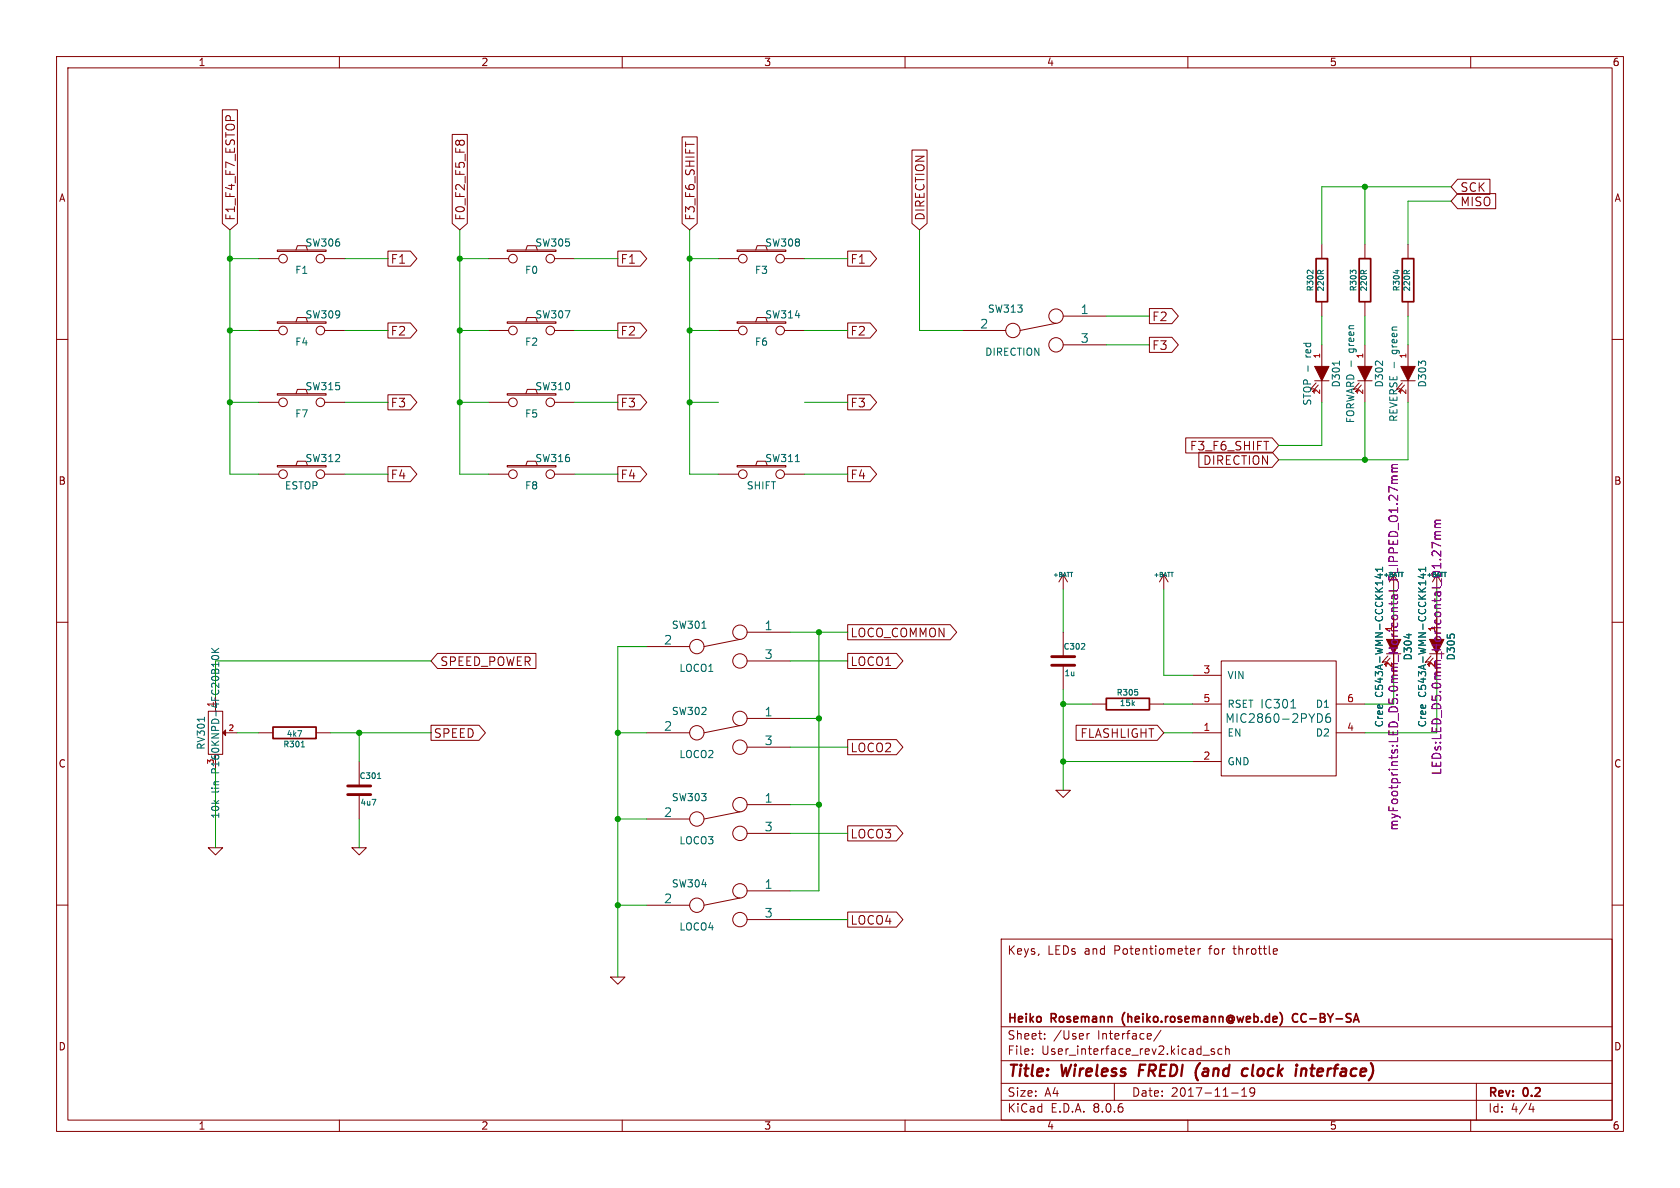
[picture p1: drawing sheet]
<svg xmlns="http://www.w3.org/2000/svg" width="297mm" height="210mm" viewBox="0 0 297 210" stroke-linecap="round" stroke-linejoin="round" font-family="sans-serif">
<g fill="none" stroke="#840000" stroke-width=".18">
<path d="M10 10h277v190h-277zM12 12h273v186h-273zM39.3 19.4h2.7v20.1l-1.4 1.1-1.3-1.1zM60 10v2M110 10v2M160 10v2M210 10v2M260 10v2M79.9 23.8h2.7v15.7l-1.3 1.1-1.4-1.1zM80.6 25.1l.3-.3 .3 .3 .3-.3h.3l.3 .3M120.6 24.2h2.7v15.3l-1.4 1.1-1.3-1.1zM161.2 26.5h2.7v13l-1.3 1.1-1.4-1.1z"/>
<path d="M257.7 34.2h6.7v2.7h-6.7l-1.2-1.3zM257.7 31.7h5.7v2.7h-5.7l-1.2-1.4zM10 60h2M45.7 45.7h3.6M45.7 58.4h3.6M49 44.2h8.7v.3h-8.7zM49 56.9h8.7v.3h-8.7zM52.3 44.2l.3-.8h1.5l.3 .8M52.3 56.9l.3-.8h1.5l.3 .8M57.4 45.7h3.6M57.4 58.4h3.6M68.6 57.1h4l1.1 1.3-1.1 1.4h-4z"/>
<path d="M68.6 44.4h4l1.1 1.3-1.1 1.4h-4zM86.4 45.7h3.5M86.4 58.4h3.5M89.7 44.2h8.6v.3h-8.6zM89.7 56.9h8.6v.3h-8.6zM93 44.2l.2-.8h1.5l.3 .8M93 56.9l.2-.8h1.5l.3 .8M98 45.7h3.6M98 58.4h3.6M109.2 44.4h4l1.1 1.3-1.1 1.4h-4zM109.2 57.1h4l1.1 1.3-1.1 1.4h-4zM127 45.7h3.6"/>
<path d="M127 58.4h3.6M130.3 44.2h8.6v.3h-8.6zM130.3 56.9h8.6v.3h-8.6zM133.6 44.2l.3-.8h1.5l.2 .8M133.6 56.9l.3-.8h1.5l.2 .8M138.7 45.7h3.5M138.7 58.4h3.5M149.9 57.1h3.9l1.2 1.3-1.2 1.4h-3.9zM149.9 44.4h3.9l1.2 1.3-1.2 1.4h-3.9zM170.2 58.4h7.6M186.7 57.2l-6.4 1.2M188 55.9h7.6"/>
<path d="M203.2 54.5h4l1.1 1.4-1.1 1.3h-4zM203.2 59.6h4l1.1 1.4-1.1 1.3h-4zM233.7 43.2v2.5M233.7 53.3v2.6M241.3 43.2v2.5M241.3 53.3v2.6M248.9 43.2v2.5M248.9 53.3v2.6M285 60h2M45.7 71.1h3.6M49 69.6h8.7v.3h-8.7zM52.3 69.6l.3-.8h1.5l.3 .8"/>
<path d="M57.4 71.1h3.6M68.6 69.8h4l1.1 1.3-1.1 1.4h-4zM86.4 71.1h3.5M89.7 69.6h8.6v.3h-8.6zM93 69.6l.2-.8h1.5l.3 .8M98 71.1h3.6M109.2 69.8h4l1.1 1.3-1.1 1.4h-4zM149.9 69.8h3.9l1.2 1.3-1.2 1.4h-3.9zM188 61h7.6M209.6 77.4h15.3l1.2 1.3-1.2 1.4h-15.3zM211.9 79.9h13l1.2 1.4-1.2 1.3h-13zM232.4 67.3h2.5"/>
<path d="M232.7 67.7l-1.1 1.1 .7-.1M233 68.1l-1 1.1 .7-.1M233.7 61v3.8M233.7 67.3v3.8M240 67.3h2.6M240.3 67.7l-1 1.1 .6-.1M240.7 68.1l-1.1 1.1 .7-.1M241.3 61v3.8M241.3 67.3v3.8M247.6 67.3h2.6M247.9 67.7l-1 1.1 .6-.1M248.3 68.1l-1 1.1 .6-.1"/>
<path d="M248.9 61v3.8M248.9 67.3v3.8M45.7 83.8h3.6M49 82.3h8.7v.3h-8.7zM52.3 82.3l.3-.8h1.5l.3 .8M57.4 83.8h3.6M68.6 82.5h4l1.1 1.3-1.1 1.4h-4zM86.4 83.8h3.5M89.7 82.3h8.6v.3h-8.6zM93 82.3l.2-.8h1.5l.3 .8M98 83.8h3.6M109.2 82.5h4l1.1 1.3-1.1 1.4h-4z"/>
<path d="M127 83.8h3.6M130.3 82.3h8.6v.3h-8.6zM133.6 82.3l.3-.8h1.5l.2 .8M138.7 83.8h3.5M149.9 82.5h3.9l1.2 1.3-1.2 1.4h-3.9zM10 110h2M77.3 115.5h17.4v2.7h-17.4l-1.1-1.4zM114.3 114.3h7.6M130.8 113l-6.3 1.3M132.1 111.8h7.6M132.1 116.8h7.6M149.9 110.4h18.1l1.1 1.4-1.1 1.3h-18.1z"/>
<path d="M149.9 115.5h8.6l1.1 1.3-1.1 1.4h-8.6zM188 101.6v2.5M188 111.8v4.3M188 117.6v4.3M188 101.6l-.8 1.3M188 101.6l.7 1.3M205.7 101.6l-.7 1.3M205.7 101.6v2.5M205.7 101.6l.8 1.3M210.8 119.4h5.1M215.9 116.8h20.3v20.4h-20.3zM245.4 116l-1.1 1.1 .7-.1"/>
<path d="M245.7 116.3l-1 1.2 .7-.2M246.4 109.2v3.8M246.4 115.6v3.8M253 116l-1 1.1 .6-.1M253.4 116.3l-1.1 1.2 .7-.2M254 109.2v3.8M254 115.6v3.8M285 110h2M36.8 125.7h2.6v7.7h-2.6zM39.9 129.5h2M45.7 129.5h2.6M55.9 129.5h2.5"/>
<path d="M63.5 134.6v4.3M76.2 128.2h8.5l1.1 1.3-1.1 1.4h-8.5zM114.3 129.5h7.6M130.8 128.3l-6.3 1.2M132.1 127h7.6M132.1 132.1h7.6M149.9 130.7h8.6l1.1 1.4-1.1 1.3h-8.6zM186.7 139.7h2.5l-1.2 1.3zM190.2 128.2h14.4l1.1 1.3-1.1 1.4h-14.4zM193 124.5h2.6M203.2 124.5h2.5M210.8 124.5h5.1"/>
<path d="M210.8 129.5h5.1M210.8 134.6h5.1M236.2 124.5h5.1M236.2 129.5h5.1M10 160h2M36.8 149.9h2.6l-1.3 1.2zM62.2 149.9h2.6l-1.3 1.2zM63.5 140.5v4.3M114.3 144.8h7.6M130.8 158.8l-6.3 1.2M130.8 143.5l-6.3 1.3M132.1 157.5h7.6"/>
<path d="M132.1 142.2h7.6M132.1 147.3h7.6M149.9 146h8.6l1.1 1.3-1.1 1.4h-8.6zM285 160h2M107.9 172.7h2.6l-1.3 1.3zM114.3 160h7.6M132.1 162.6h7.6M149.9 161.2h8.6l1.1 1.4-1.1 1.3h-8.6zM177 166h108v32h-108zM210.7 167.7l.4 .1 .1 .3-.7 .1M211.1 168.6l-.4 .1M211.8 167.7v1"/>
<path d="M212.2 167.7l-.2 .1-.2 .2M225.3 167.7l.4 .1 .1 .3-.7 .1M225.7 168.6l-.4 .1M60 198v2M110 198v2M160 198v2M177 194.5h108M177 191.5h108M177 187.5h108M177 181.5h108M182.5 186.3v.1M182.5 185.5v.1"/>
<path d="M184.7 183.6v.1M184.7 182.8v.1M192.2 182.7v1M192.6 182.7l-.3 .1-.1 .2M197 191.5v3M205.2 182.1l-1.2 2M210 198v2M212.7 186.5h1.1M214.7 185.5l-.4-.1-.2 .2 .1 .2 .5 .2v.3h-.6M216 185.5l-.4-.1-.3 .3v.4l.2 .2h.5M216.7 185.5l.2-.1 .3 .1 .1 .9M216.7 184.9v1.5"/>
<path d="M217.7 193.2h1.2M219.5 193.8h.9M219.5 192.7l.5-.4v1.5M221.8 192.9l-.3 .3h-.3l-.2-.3 .1-.5 .4-.1 .2 .1a.99 .99 0 0 1-.3 1.4h-.3M260 198v2M261 191.5v6.5M270.7 195l-.4 1.1h.9M271 195.6v1"/>
<circle cx="50" cy="58.4" r=".76"/>
<circle cx="50" cy="45.7" r=".76"/>
<circle cx="56.6" cy="58.4" r=".76"/>
<circle cx="56.6" cy="45.7" r=".76"/>
<circle cx="90.7" cy="58.4" r=".76"/>
<circle cx="90.7" cy="45.7" r=".76"/>
<circle cx="97.3" cy="58.4" r=".76"/>
<circle cx="97.3" cy="45.7" r=".76"/>
<circle cx="131.3" cy="45.7" r=".76"/>
<circle cx="131.3" cy="58.4" r=".76"/>
<circle cx="137.9" cy="45.7" r=".76"/>
<circle cx="137.9" cy="58.4" r=".76"/>
<circle cx="179.1" cy="58.4" r="1.27"/>
<circle cx="186.7" cy="55.9" r="1.27"/>
<circle cx="50" cy="71.1" r=".76"/>
<circle cx="56.6" cy="71.1" r=".76"/>
<circle cx="90.7" cy="71.1" r=".76"/>
<circle cx="97.3" cy="71.1" r=".76"/>
<circle cx="186.7" cy="61" r="1.27"/>
<circle cx="50" cy="83.8" r=".76"/>
<circle cx="56.6" cy="83.8" r=".76"/>
<circle cx="90.7" cy="83.8" r=".76"/>
<circle cx="97.3" cy="83.8" r=".76"/>
<circle cx="131.3" cy="83.8" r=".76"/>
<circle cx="137.9" cy="83.8" r=".76"/>
<circle cx="123.2" cy="114.3" r="1.27"/>
<circle cx="130.8" cy="116.8" r="1.27"/>
<circle cx="130.8" cy="111.8" r="1.27"/>
<circle cx="123.2" cy="129.5" r="1.27"/>
<circle cx="130.8" cy="127" r="1.27"/>
<circle cx="130.8" cy="132.1" r="1.27"/>
<circle cx="123.2" cy="144.8" r="1.27"/>
<circle cx="130.8" cy="142.2" r="1.27"/>
<circle cx="130.8" cy="147.3" r="1.27"/>
<circle cx="130.8" cy="157.5" r="1.27"/>
<circle cx="123.2" cy="160" r="1.27"/>
<circle cx="130.8" cy="162.6" r="1.27"/>
</g>
<path d="M201.6 188.2l-.3 2M211.7 190.9l.1 .1M212.2 187.9l-.5 .6M220 188.9l.6 .1M220.5 190.1l-.6 .1M230.4 188.9l.5 .1 .1 .2-.2 1" fill="none" stroke="#840000" stroke-width=".4"/>
<path d="M232.7 45.7h2v7.6h-2zM240.3 45.7h2v7.6h-2zM247.9 45.7h2v7.6h-2zM48.3 128.5h7.6v2.1h-7.6zM195.6 123.4h7.6v2.1h-7.6zM226.3 179a1.76 1.76 0 0 1 0 2.2M229.3 179.3a.74 .74 0 0 0-.9 .5 .74 .74 0 0 0 .6 .9l.3-.1" fill="none" stroke="#840000" stroke-width=".3"/>
<g fill="none" stroke="#006464" stroke-width=".18">
<path d="M231.2 47.8h.3M232.1 47.8v.6M233 47.8h.4M234 47.8l-.5 .3M239.1 48.1l-.4-.3v.6M239.2 47.8h.4M240.7 47.8h.3M241.6 47.8l-.5 .3M247 47.7v.6M248.3 47.8h.3M249.2 47.8l-.5 .3M231.2 64.7v.9"/>
<path d="M236.8 63.8v.8M238.9 63.8v1M246.5 64v1M140.6 81.6h.7M37.4 115.3h1.3M37.4 114.6l.7 .7M37.5 116a.69 .69 0 0 1 1.2 .3 .72 .72 0 0 1-1.3-.1zM38.7 114.6l-.7 .5M124.1 111.1h.7M191.1 114.8h.7M191.7 113.8v.4M243.6 101.6h.8"/>
<path d="M244 101.4v.8l-.9-.3M244.4 100.3v.7M244.4 102.7v.7M244.4 100.6h-1.3l.4 .4M249.1 112v.8M251.2 101.6h.8M251.6 101.4v.8l-.9-.3M252 100.6h-1.2l.3 .4M252 100.3v.7M252 102.7v.7M36.1 126.8v.7M52.7 129.2h.6l-.4 1"/>
<path d="M53.3 132h.5M66.7 137.6h.6M201.1 122.4v.4M228.2 125.2h.9M232.9 126.2a.77 .77 0 0 1 .9 .7 .77 .77 0 0 1-.9 .8M235.1 126.2a.6 .6 0 0 0-.7 .6v.6l.1 .2 .4 .1 .3-.1v-.6l-.1-.2h-.4l-.3 .2M65.8 141.3h.7l-.5 1"/>
</g>
<g fill="#840000" stroke="#840000" stroke-width=".18">
<path d="M39.9 129v1l-.5-.5z"/>
<path d="M232.4 64.8h2.5l-1.2 2.5z"/>
<path d="M240 64.8h2.6l-1.3 2.5z"/>
<path d="M247.6 64.8h2.6l-1.3 2.5z"/>
</g>
<g fill="none" stroke="#840084" stroke-width=".18">
<path d="M246.1 85.5h1M246.1 83.4h1M246.3 84.8l-.2 .2 .1 .5M246.3 82.8l-.2 .2 .1 .4M246.3 84.8h.8M246.3 82.8h.8M247.1 87.6v.9l-1.1-.9h-.3l-.1 .2 .1 .6M247.1 86.7l-1.5-.7v1M247.1 82.1l-1 .1v.3l.2 .3M247.1 84.1l-1 .1v.4l.2 .2M253.7 95.3h1M253.7 93.3h1"/>
<path d="M253.9 94.6l-.2 .3 .1 .4M253.9 92.6l-.2 .2 .1 .5M253.9 94.6h.8M253.9 92.6h.8M254.7 96.5l-1.5-.6v1M254.7 91.9l-.9 .1-.1 .4 .2 .2M254.7 94l-.9 .1-.1 .3 .2 .2"/>
</g>
<path d="M185.9 117.6h4.1M185.9 116.1h4.1M61.5 138.9h4M61.5 140.5h4" fill="none" stroke="#840000" stroke-width=".51"/>
<g fill="none" stroke="#009600" stroke-width=".18">
<path d="M241.3 33v10.2M256.5 33h-22.8v10.2M256.5 35.6h-7.6v7.6M40.6 40.6v43.2h5.1M40.6 45.7h5.1M40.6 58.4h5.1M61 45.7h7.6M61 58.4h7.6M81.3 40.6v43.2h5.1M81.3 45.7h5.1M81.3 58.4h5.1M101.6 45.7h7.6"/>
<path d="M101.6 58.4h7.6M121.9 40.6v43.2h5.1M121.9 45.7h5.1M121.9 58.4h5.1M142.2 45.7h7.7M142.2 58.4h7.7M162.6 40.6v17.8h7.6M195.6 55.9h7.6M233.7 55.9v5.1M241.3 55.9v5.1M248.9 55.9v5.1M40.6 71.1h5.1"/>
<path d="M61 71.1h7.6M81.3 71.1h5.1M101.6 71.1h7.6M121.9 71.1h5.1M142.2 71.1h7.7M195.6 61h7.6M233.7 71.1v7.6h-7.6M241.3 71.1v10.2M248.9 71.1v10.2h-22.8M61 83.8h7.6M101.6 83.8h7.6M142.2 83.8h7.7"/>
<path d="M76.2 116.8h-38.1v6.4M114.3 114.3h-5.1v58.4M139.7 116.8h10.2M139.7 111.8h10.2M144.8 111.8v45.7h-5.1M188 104.1v7.7M205.7 104.1v15.3h5.1M246.4 119.4v5.1h-5.1M246.4 104.1v5.1M254 119.4v10.1h-12.7M254 104.1v5.1M38.1 135.9v14"/>
<path d="M41.9 129.5h3.8M58.4 129.5h17.8M63.5 129.5v5.1M109.2 129.5h5.1M139.7 127h5.1M139.7 132.1h10.2M188 124.5h5M188 134.6h22.8M188 121.9v17.8M205.7 129.5h5.1M205.7 124.5h5.1M63.5 144.8v5.1"/>
<path d="M109.2 144.8h5.1M139.7 147.3h10.2M139.7 142.2h5.1M109.2 160h5.1M139.7 162.6h10.2"/>
</g>
<g fill="#009600" stroke="#009600" stroke-width=".18">
<circle cx="144.8" cy="111.8" r=".46"/>
<circle cx="144.8" cy="127" r=".46"/>
<circle cx="109.2" cy="129.5" r=".46"/>
<circle cx="63.5" cy="129.5" r=".46"/>
<circle cx="109.2" cy="144.8" r=".46"/>
<circle cx="144.8" cy="142.2" r=".46"/>
<circle cx="109.2" cy="160" r=".46"/>
<circle cx="241.3" cy="81.3" r=".46"/>
<circle cx="241.3" cy="33" r=".46"/>
<circle cx="188" cy="134.6" r=".46"/>
<circle cx="188" cy="124.5" r=".46"/>
<circle cx="121.9" cy="58.4" r=".46"/>
<circle cx="121.9" cy="71.1" r=".46"/>
<circle cx="121.9" cy="45.7" r=".46"/>
<circle cx="81.3" cy="58.4" r=".46"/>
<circle cx="81.3" cy="71.1" r=".46"/>
<circle cx="81.3" cy="45.7" r=".46"/>
<circle cx="40.6" cy="45.7" r=".46"/>
<circle cx="40.6" cy="58.4" r=".46"/>
<circle cx="40.6" cy="71.1" r=".46"/>
</g>
<g font-size="2.8" fill="#840000">
<text x="178" y="190.9">Title:</text>
<text x="187.7" y="190.9">Wireless</text>
<text x="202.2" y="190.9">FREDI</text>
<text x="213" y="190.9">(and</text>
<text x="222.1" y="190.9">clock</text>
<text x="232.3" y="190.9">interface)</text>
</g>
<g font-size="2.1" fill="#840000">
<text x="258.1" y="34.1">SCK</text>
<text x="41.7" y="39.1" transform="rotate(-90 41.7 39.1)">F1_F4_F7_ESTOP</text>
<text x="82.4" y="39.1" transform="rotate(-90 82.4 39.1)">F0_F2_F5_F8</text>
<text x="123" y="39.1" transform="rotate(-90 123 39.1)">F3_F6_SHIFT</text>
<text x="163.7" y="39.1" transform="rotate(-90 163.7 39.1)">DIRECTION</text>
<text x="258.1" y="36.7">MISO</text>
<text x="69" y="46.8">F1</text>
<text x="109.6" y="46.8">F1</text>
<text x="150.2" y="46.8">F1</text>
<text x="69" y="59.5">F2</text>
<text x="109.6" y="59.5">F2</text>
<text x="150.2" y="59.5">F2</text>
<text x="203.6" y="57">F2</text>
<text x="203.6" y="62.1">F3</text>
<text x="69" y="72.2">F3</text>
<text x="109.6" y="72.2">F3</text>
<text x="150.2" y="72.2">F3</text>
<text x="210.3" y="79.8">F3_F6_SHIFT</text>
<text x="212.6" y="82.4">DIRECTION</text>
<text x="69" y="84.9">F4</text>
<text x="109.6" y="84.9">F4</text>
<text x="150.2" y="84.9">F4</text>
<text x="150.2" y="112.9">LOCO_COMMON</text>
<text x="77.7" y="117.9">SPEED_POWER</text>
<text x="150.2" y="117.9">LOCO1</text>
<text x="76.6" y="130.6">SPEED</text>
<text x="190.9" y="130.6">FLASHLIGHT</text>
<text x="150.2" y="133.2">LOCO2</text>
<text x="150.2" y="148.4">LOCO3</text>
<text x="150.2" y="163.7">LOCO4</text>
<text x="178" y="169">Keys,</text>
<text x="185.2" y="169">LEDs</text>
<text x="191.7" y="169">and</text>
<text x="197.1" y="169">Potentiometer</text>
<text x="214.1" y="169">for</text>
<text x="218.5" y="169">throttle</text>
<text x="178" y="184">Sheet:</text>
<text x="178" y="181.2">Heiko</text>
<text x="185.9" y="181.2">Rosemann</text>
<text x="186.2" y="184">/User</text>
<text x="194.1" y="184">Interface/</text>
<text x="199.1" y="181.2">(heiko.rosemann@web.de)</text>
<text x="229.8" y="181.2">CC-BY-SA</text>
<text x="178" y="186.7">File:</text>
<text x="184.1" y="186.7">User_interface_rev2.kicad_sch</text>
<text x="178" y="196.9">KiCad</text>
<text x="178" y="194.1">Size:</text>
<text x="184.7" y="194.1">A4</text>
<text x="185.7" y="196.9">E.D.A.</text>
<text x="193.3" y="196.9">8.0.6</text>
<text x="200" y="194.1">Date:</text>
<text x="207" y="194.1">2017-11-19</text>
<text x="263" y="194.3">Rev:</text>
<text x="263" y="196.9">Id:</text>
<text x="267.1" y="196.9">4/4</text>
<text x="269.4" y="194.3">0.2</text>
</g>
<g font-size="2.1" fill="#006464">
<text x="173.2" y="58.2">2</text>
<text x="191" y="55.6">1</text>
<text x="191" y="60.7">3</text>
<text x="135.1" y="111.5">1</text>
<text x="117.3" y="114">2</text>
<text x="135.1" y="116.6">3</text>
<text x="222.7" y="125.5">IC301</text>
<text x="117.3" y="129.3">2</text>
<text x="135.1" y="126.7">1</text>
<text x="135.1" y="131.8">3</text>
<text x="216.5" y="128">MIC2860-2PYD6</text>
<text x="135.1" y="142">1</text>
<text x="117.3" y="144.5">2</text>
<text x="135.1" y="147.1">3</text>
<text x="117.3" y="159.8">2</text>
<text x="135.1" y="157.2">1</text>
<text x="135.1" y="162.3">3</text>
</g>
<g font-size="2.1" fill="#840084">
<text x="255" y="137.1" transform="rotate(-90 255 137.1)">LEDs:LED_D5.0mm_Horicontal_O1.27mm</text>
<text x="247.4" y="146.9" transform="rotate(-90 247.4 146.9)">myFootprints:LED_D5.0mm_Horicontal_FLIPPED_O1.27mm</text>
</g>
<g font-size="1.8" fill="#840000">
<text x="35" y="11.9">1</text>
<text x="85" y="11.9">2</text>
<text x="135" y="11.9">3</text>
<text x="185" y="11.9">4</text>
<text x="235" y="11.9">5</text>
<text x="285" y="11.9">6</text>
<text x="10.3" y="35.9">A</text>
<text x="285.3" y="35.9">A</text>
<text x="10.3" y="85.9">B</text>
<text x="285.3" y="85.9">B</text>
<text x="10.3" y="135.9">C</text>
<text x="285.3" y="135.9">C</text>
<text x="10.3" y="185.9">D</text>
<text x="285.3" y="185.9">D</text>
<text x="35" y="199.9">1</text>
<text x="85" y="199.9">2</text>
<text x="135" y="199.9">3</text>
<text x="185" y="199.9">4</text>
<text x="235" y="199.9">5</text>
<text x="285" y="199.9">6</text>
</g>
<g font-size="1.8" fill="#006464">
<text x="53.9" y="43.8">SW306</text>
<text x="94.5" y="43.8">SW305</text>
<text x="135.2" y="43.8">SW308</text>
<text x="52.1" y="48.6">F1</text>
<text x="92.7" y="48.6">F0</text>
<text x="133.4" y="48.6">F3</text>
<text x="53.9" y="56.5">SW309</text>
<text x="94.5" y="56.5">SW307</text>
<text x="135.2" y="56.5">SW314</text>
<text x="174.6" y="55.5">SW313</text>
<text x="52.1" y="61.3">F4</text>
<text x="92.7" y="61.3">F2</text>
<text x="133.4" y="61.3">F6</text>
<text x="174.1" y="63.1">DIRECTION</text>
<text x="232" y="63.1" transform="rotate(-90 232 63.1)">red</text>
<text x="239.6" y="62.2" transform="rotate(-90 239.6 62.2)">green</text>
<text x="247.2" y="62.5" transform="rotate(-90 247.2 62.5)">green</text>
<text x="53.9" y="69.2">SW315</text>
<text x="94.5" y="69.2">SW310</text>
<text x="232" y="71.8" transform="rotate(-90 232 71.8)">STOP -</text>
<text x="237.1" y="68.6" transform="rotate(-90 237.1 68.6)">D301</text>
<text x="244.7" y="68.6" transform="rotate(-90 244.7 68.6)">D302</text>
<text x="252.3" y="68.6" transform="rotate(-90 252.3 68.6)">D303</text>
<text x="52.1" y="74">F7</text>
<text x="92.7" y="74">F5</text>
<text x="239.6" y="74.9" transform="rotate(-90 239.6 74.9)">FORWARD -</text>
<text x="247.2" y="74.7" transform="rotate(-90 247.2 74.7)">REVERSE -</text>
<text x="53.9" y="81.9">SW312</text>
<text x="94.5" y="81.9">SW316</text>
<text x="135.2" y="81.9">SW311</text>
<text x="50.3" y="86.7">ESTOP</text>
<text x="92.7" y="86.7">F8</text>
<text x="131.9" y="86.7">SHIFT</text>
<text x="118.7" y="111.4">SW301</text>
<text x="120" y="119">LOCO1</text>
<text x="249.8" y="116.9" transform="rotate(-90 249.8 116.9)">D304</text>
<text x="257.4" y="116.9" transform="rotate(-90 257.4 116.9)">D305</text>
<text x="216.9" y="120.2">VIN</text>
<text x="216.9" y="125.3">RSET</text>
<text x="232.5" y="125.3">D1</text>
<text x="244.7" y="123.3" transform="rotate(-90 244.7 123.3)">C543A-WMN-CCCKK141</text>
<text x="252.3" y="123.3" transform="rotate(-90 252.3 123.3)">C543A-WMN-CCCKK141</text>
<text x="118.7" y="126.6">SW302</text>
<text x="216.9" y="130.4">EN</text>
<text x="232.5" y="130.4">D2</text>
<text x="244.7" y="128.7" transform="rotate(-90 244.7 128.7)">Cree</text>
<text x="252.3" y="128.7" transform="rotate(-90 252.3 128.7)">Cree</text>
<text x="36.4" y="132.6" transform="rotate(-90 36.4 132.6)">RV301</text>
<text x="39" y="136.6" transform="rotate(-90 39 136.6)">P160KNPD-4FC20B10K</text>
<text x="120" y="134.2">LOCO2</text>
<text x="216.9" y="135.5">GND</text>
<text x="39" y="140.2" transform="rotate(-90 39 140.2)">lin</text>
<text x="118.7" y="141.8">SW303</text>
<text x="39" y="144.8" transform="rotate(-90 39 144.8)">10k</text>
<text x="120" y="149.5">LOCO3</text>
<text x="118.7" y="157.1">SW304</text>
<text x="120" y="164.7">LOCO4</text>
</g>
<g font-size="1.8" fill="#a90000">
<text x="212.7" y="119.1">3</text>
<text x="212.7" y="124.2">5</text>
<text x="238.1" y="124.2">6</text>
<text x="212.7" y="129.3">1</text>
<text x="238.1" y="129.3">4</text>
<text x="212.7" y="134.4">2</text>
</g>
<g font-size="1.4" fill="#006464">
<text x="232.4" y="51.6" transform="rotate(-90 232.4 51.6)">R302</text>
<text x="234.2" y="51.6" transform="rotate(-90 234.2 51.6)">220R</text>
<text x="240" y="51.6" transform="rotate(-90 240 51.6)">R303</text>
<text x="241.9" y="51.6" transform="rotate(-90 241.9 51.6)">220R</text>
<text x="247.6" y="51.6" transform="rotate(-90 247.6 51.6)">R304</text>
<text x="249.5" y="51.6" transform="rotate(-90 249.5 51.6)">220R</text>
<text x="187.9" y="115">C302</text>
<text x="188.1" y="119.7">1u</text>
<text x="37.8" y="125.1" transform="rotate(-90 37.8 125.1)">1</text>
<text x="197.3" y="123.2">R305</text>
<text x="197.9" y="125">15k</text>
<text x="50.6" y="130.5">4k7</text>
<text x="37.8" y="135.2" transform="rotate(-90 37.8 135.2)">3</text>
<text x="50" y="132.3">R301</text>
<text x="63.5" y="137.9">C301</text>
<text x="63.6" y="142.6">4u7</text>
</g>
<g font-size="1.4" fill="#a90000">
<text x="233.4" y="63.5" transform="rotate(-90 233.4 63.5)">1</text>
<text x="241" y="63.5" transform="rotate(-90 241 63.5)">1</text>
<text x="248.7" y="63.5" transform="rotate(-90 248.7 63.5)">1</text>
<text x="233.4" y="69.8" transform="rotate(-90 233.4 69.8)">2</text>
<text x="241" y="69.8" transform="rotate(-90 241 69.8)">2</text>
<text x="248.7" y="69.8" transform="rotate(-90 248.7 69.8)">2</text>
<text x="246.1" y="111.7" transform="rotate(-90 246.1 111.7)">1</text>
<text x="253.7" y="111.7" transform="rotate(-90 253.7 111.7)">1</text>
<text x="246.1" y="118.1" transform="rotate(-90 246.1 118.1)">2</text>
<text x="253.7" y="118.1" transform="rotate(-90 253.7 118.1)">2</text>
<text x="40.3" y="129.3">2</text>
</g>
<g font-size="1.1" fill="#006464">
<text x="186" y="102.2">+BATT</text>
<text x="203.8" y="102.2">+BATT</text>
<text x="244.5" y="102.2">+BATT</text>
<text x="252.1" y="102.2">+BATT</text>
</g>
</svg>
